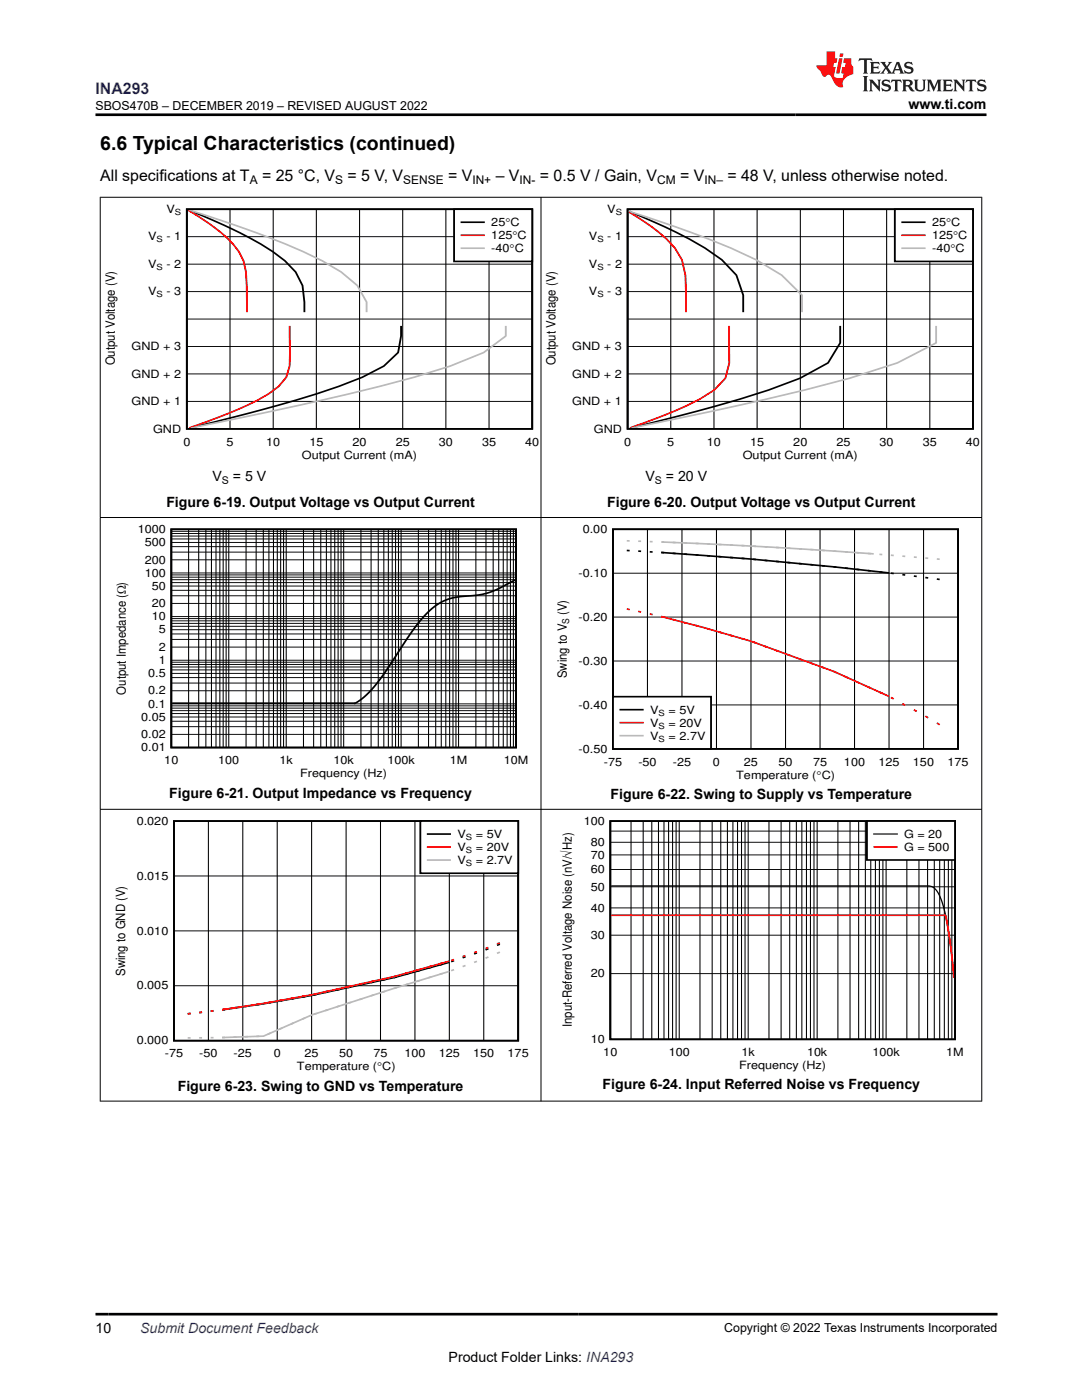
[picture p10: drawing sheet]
<svg xmlns="http://www.w3.org/2000/svg" width="216mm" height="279mm" viewBox="0 0 216 279" stroke-linecap="round" stroke-linejoin="round" font-family="sans-serif">
<path d="M37.3 41.8h68.9v43.8h-68.9zM37.7 41.9l3.1 1.3a94.9 94.9 0 0 1 13.6 7l2.4 1.9 2.2 2.2 1.4 2.7 .3 3.3v2M80 65v2.1l-.6 3.3-2.8 2.7-4.3 2.2a197.5 197.5 0 0 1-24.6 7.7l-9.8 2.4" fill="none" stroke="#000" stroke-width=".35"/>
<g fill="none" stroke="#000" stroke-width=".2">
<path d="M37.3 58.2h68.9M37.3 52.7h68.9M37.3 47.2h68.9M45.9 41.8v43.8M54.5 41.8v43.8M63.1 41.8v43.8M71.7 41.8v43.8M80.4 41.8v43.8M89 41.8v43.8M97.6 41.8v43.8M37.3 74.6h68.9M37.3 69.1h68.9"/>
<path d="M37.3 63.7h68.9M37.3 80.1h68.9"/>
</g>
<path d="M37.5 41.9l1.7 1.1a37.3 37.3 0 0 1 7.3 5.7 10.5 10.5 0 0 1 2.7 8.3l.1 5.3M57.8 65v8.1l-.7 2.2-1.5 1.8a36.6 36.6 0 0 1-9.8 5.3l-8.1 3" fill="none" stroke="#f00" stroke-width=".35"/>
<path d="M37.8 41.9l4.9 1.6a177.4 177.4 0 0 1 21.6 8.6l3.8 2.2 3.2 2.7 1.9 3.3v2M100.9 65v2.1l-4.4 3.3-6.7 2.7a312.4 312.4 0 0 1-30.1 7.8l-21.6 4.5" fill="none" stroke="#b8b8b8" stroke-width=".35"/>
<path d="M90.6 41.8h15.6v10.4h-15.6z" fill-rule="evenodd" fill="#fff"/>
<path d="M90.6 41.8h15.6v10.4h-15.6zM92.1 44.4h4.5M125.2 41.8h68.9v43.8h-68.9zM125.4 41.9l.4 .4 .9 .4a114.1 114.1 0 0 1 14 6.8l3.3 2.3 2.9 3.1 1.4 4v3.4M167.7 65v3.4l-2.5 4-5.6 3.1a192.6 192.6 0 0 1-23.7 7.4l-10 2.5" fill="none" stroke="#000" stroke-width=".35"/>
<path d="M92.1 46.9h4.5M125.4 42.1l.4 .4a48 48 0 0 1 7.2 5.2l1.7 1.8 1.4 2.3 .7 3.1 .1 7.4M145.5 65v7.4l-.8 3.1-2.2 2.3a52.6 52.6 0 0 1-11.6 5.7l-5.2 1.9" fill="none" stroke="#f00" stroke-width=".35"/>
<path d="M92.1 49.5h4.5M125.4 41.9l.5 .4 1.2 .4a257 257 0 0 1 18.7 6.8l5.1 2.3 5.1 3.1 4 4v3.4M186.8 65v3.4l-7.7 4-9.6 3.1a783 783 0 0 1-41.6 9.5l-1.9 .4" fill="none" stroke="#b8b8b8" stroke-width=".35"/>
<g fill="none" stroke="#000" stroke-width=".2">
<path d="M125.2 58.2h69M125.2 52.7h69M125.2 47.2h69M133.8 41.8v43.8M142.5 41.8v43.8M151.1 41.8v43.8M159.7 41.8v43.8M168.3 41.8v43.8M176.9 41.8v43.8M185.5 41.8v43.8M125.2 74.6h69M125.2 69.1h69"/>
<path d="M125.2 63.7h69M125.2 80.1h69"/>
</g>
<path d="M178.6 41.8h15.5v10.4h-15.5z" fill-rule="evenodd" fill="#fff"/>
<g fill="none" stroke="#000" stroke-width=".35">
<path d="M178.6 41.8h15.5v10.4h-15.5zM180 44.4h4.5M34.2 105.6h68.8v43.6h-68.8zM102.8 115.8l-3.6 1.8-1.7 .7-2 .4-3.6 .4-1.8 .3-1.8 .7-1.7 1-1.7 1.5-2.2 2.7-7.2 10.7-2 2.3-1.9 1.6a2.25 2.25 0 0 1-1.9 .4h-35.3M122.3 105.6h68.9v43.9h-68.9zM125.1 109.9h.5M127.4 110h.5M129.6 110.1l.6 .1M132.5 110.3h-.6a843 843 0 0 1 45.5 4M134.2 110.4l.6 .1M136.5 110.6h.6M138.8 110.7l.6 .1"/>
<path d="M141.1 110.9l.6 .1M143.4 111.1h.6M145.7 111.3h.6M148 111.4l.5 .1M150.3 111.6l.5 .1M152.6 111.8l.5 .1M154.9 112l.5 .1M157.1 112.3h.6M159.4 112.5h.6M161.7 112.7h.6M164 112.9l.6 .1M166.3 113.1l.6 .1"/>
<path d="M168.6 113.4h.6M170.9 113.6l.6 .1M173.2 113.9h.6M175.5 114.1l.6 .1M177.8 114.4l.5 .1M180.1 114.7l.5 .1M182.3 115h.6M184.6 115.3h.6M186.9 115.6h.6"/>
</g>
<g fill="none" stroke="#f00" stroke-width=".35">
<path d="M180 46.9h4.5M125.1 121.5l.5 .2M127.4 122l.5 .1M129.6 122.5l.6 .2M132.5 123.2l-.6-.2 8.3 2.2 9.6 2.8 16.6 6 11 5M134.2 123.6l.6 .2M136.5 124.2l.6 .2M138.8 124.8l.6 .2M141.1 125.4l.6 .2M143.4 126.1l.6 .2M145.7 126.8l.6 .1M148 127.4l.5 .2"/>
<path d="M150.3 128.1l.5 .2M152.6 129l.5 .2M154.9 129.8l.5 .2M157.1 130.6l.6 .2M159.4 131.5l.6 .2M161.7 132.3l.6 .2M164 133.1l.6 .2M166.3 134l.6 .2M168.6 135l.6 .3M170.9 136l.6 .3M173.2 137.1l.6 .2M175.5 138.1l.6 .3"/>
<path d="M177.8 139.2l.5 .3M180.1 140.4l.5 .3M182.3 141.7l.6 .3M184.6 142.9l.6 .4M186.9 144.3l.6 .3"/>
</g>
<g fill="none" stroke="#b8b8b8" stroke-width=".35">
<path d="M180 49.5h4.5M125.1 107.9h.5M127.4 108h.5M129.6 108.1h.6M131.9 108.2h.6M132.1 108.2l21.1 1 21.1 1.3M134.2 108.3h.6M136.5 108.3l.6 .1M138.8 108.4l.6 .1M141.1 108.6h.6M143.4 108.7h.6M145.7 108.8h.6"/>
<path d="M148 108.9h.5M150.3 109h.5M152.6 109.1l.5 .1M154.9 109.3h.5M157.1 109.4h.6M159.4 109.5l.6 .1M161.7 109.7h.6M164 109.8l.6 .1M166.3 110h.6M168.6 110.1l.6 .1M170.9 110.3h.6M173.2 110.5h.6"/>
<path d="M175.5 110.6l.6 .1M177.8 110.8l.5 .1M180.1 111h.5M182.3 111.2h.6M184.6 111.4h.6M186.9 111.6h.6"/>
</g>
<g fill="none" stroke="#000" stroke-width=".2">
<path d="M34.2 118.9h68.8M34.2 117.8h68.8M34.2 117h68.8M34.2 116.3h68.8M34.2 115.7h68.8M34.2 115.2h68.8M34.2 114.7h68.8M34.2 114.3h68.8M34.2 111.7h68.8M34.2 110.2h68.8M34.2 109.1h68.8M34.2 108.3h68.8"/>
<path d="M34.2 107.6h68.8M34.2 107h68.8M34.2 106.5h68.8M34.2 106h68.8M37.6 105.6v43.6M39.6 105.6v43.6M41.1 105.6v43.6M42.2 105.6v43.6M43.1 105.6v43.6M43.9 105.6v43.6M44.5 105.6v43.6M45.1 105.6v43.6"/>
<path d="M45.6 105.6v43.6M49.1 105.6v43.6M51.1 105.6v43.6M52.5 105.6v43.6M53.7 105.6v43.6M54.6 105.6v43.6M55.3 105.6v43.6M56 105.6v43.6M56.6 105.6v43.6M57.1 105.6v43.6M60.6 105.6v43.6M62.6 105.6v43.6"/>
<path d="M64 105.6v43.6M65.1 105.6v43.6M66 105.6v43.6M66.8 105.6v43.6M67.5 105.6v43.6M68 105.6v43.6M68.6 105.6v43.6M72 105.6v43.6M74 105.6v43.6M75.5 105.6v43.6M76.6 105.6v43.6M77.5 105.6v43.6"/>
<path d="M78.3 105.6v43.6M78.9 105.6v43.6M79.5 105.6v43.6M80 105.6v43.6M83.5 105.6v43.6M85.5 105.6v43.6M86.9 105.6v43.6M88.1 105.6v43.6M89 105.6v43.6M89.7 105.6v43.6M90.4 105.6v43.6M91 105.6v43.6"/>
<path d="M91.5 105.6v43.6M95 105.6v43.6M97 105.6v43.6M98.4 105.6v43.6M99.5 105.6v43.6M100.4 105.6v43.6M101.2 105.6v43.6M101.9 105.6v43.6M102.4 105.6v43.6M122.3 114.4h68.9M129.2 105.6v43.9M136.1 105.6v43.9"/>
<path d="M143 105.6v43.9M149.8 105.6v43.9M156.7 105.6v43.9M163.6 105.6v43.9M170.5 105.6v43.9M177.4 105.6v43.9M184.3 105.6v43.9M34.2 137.9h68.8M34.2 136.3h68.8M34.2 135.2h68.8M34.2 134.4h68.8M34.2 133.7h68.8"/>
<path d="M34.2 133.1h68.8M34.2 132.6h68.8M34.2 132.2h68.8M34.2 131.8h68.8M34.2 129.1h68.8M34.2 127.6h68.8M34.2 126.5h68.8M34.2 125.7h68.8M34.2 125h68.8M34.2 124.4h68.8M34.2 123.9h68.8M34.2 123.5h68.8"/>
<path d="M34.2 123.1h68.8M34.2 120.4h68.8M122.3 131.9h68.9M122.3 123.2h68.9M34.2 146.6h68.8M34.2 145h68.8M34.2 143.9h68.8M34.2 143.1h68.8M34.2 142.4h68.8M34.2 141.8h68.8M34.2 141.3h68.8M34.2 140.9h68.8"/>
<path d="M34.2 140.5h68.8M122.3 140.7h68.9"/>
</g>
<path d="M122.3 139h19.6v10.5h-19.6z" fill-rule="evenodd" fill="#fff"/>
<g fill="none" stroke="#000" stroke-width=".35">
<path d="M122.3 139h19.6v10.5h-19.6zM123.8 141.6h4.5M34.7 163.9h68.7v43.8h-68.7zM56.3 199.7l-.6 .1M58.6 199.3l-.6 .1M60.9 198.9l-.6 .1M63.2 198.4l-.6 .2M65.5 198l-.6 .1M67.7 197.5l-.5 .1M70 197l-.5 .1M72.3 196.5l-.6 .1M74.6 196l-.6 .1"/>
<path d="M76.9 195.5l-.6 .1M79.2 195l-.6 .1M81.5 194.3l-.6 .2M83.7 193.7l-.5 .1M86 193l-.5 .2M88.3 192.4l-.6 .2M89.7 192a303.7 303.7 0 0 1-45.4 9.5M90.6 191.7l-.6 .2M92.9 191l-.6 .1M95.2 190.2l-.6 .2M97.5 189.3l-.6 .3M99.7 188.4l-.5 .3"/>
<path d="M38 202.3h-.5M40.3 202l-.6 .1M42.6 201.8h-.6M44.9 201.5h-.6M47.2 201.1l-.6 .1M49.5 200.8l-.6 .1M51.7 200.5h-.5M54 200.1l-.5 .1"/>
</g>
<g fill="none" stroke="#f00" stroke-width=".35">
<path d="M123.8 144.2h4.5M54 200l-.5 .1M56.3 199.6l-.6 .1M58.6 199.2l-.6 .1M60.9 198.8l-.6 .1M63.2 198.3l-.6 .1M65.5 197.8l-.6 .1M67.7 197.3l-.5 .1M70 196.8l-.5 .1M72.3 196.3l-.6 .1M74.6 195.8l-.6 .1M76.9 195.3l-.6 .1"/>
<path d="M79.2 194.7l-.6 .2M81.5 194.1l-.6 .2M83.7 193.5l-.5 .1M86 192.8l-.5 .2M88.3 192.2l-.6 .1M89.7 191.8a309.8 309.8 0 0 1-45.4 9.7M90.6 191.5l-.6 .2M92.9 190.7l-.6 .2M95.2 189.9l-.6 .2M97.5 189.1l-.6 .2M99.7 188.2l-.5 .2M38 202.3h-.5"/>
<path d="M40.3 202l-.6 .1M42.6 201.7l-.6 .1M44.9 201.4l-.6 .1M47.2 201.1l-.6 .1M49.5 200.7l-.6 .1M51.7 200.4l-.5 .1"/>
</g>
<g fill="none" stroke="#b8b8b8" stroke-width=".35">
<path d="M123.8 146.8h4.5M72.3 199.3l-.6 .2M74.6 198.6l-.6 .1M76.9 197.8l-.6 .2M79.2 197.1l-.6 .2M81.5 196.4l-.6 .2M83.7 195.7l-.5 .2M86 195l-.5 .1M88.3 194.3l-.6 .1M89.7 193.9l-11 3.3-16.5 5.4-9.6 4.2-8.3 .3M90.6 193.5l-.6 .2M92.9 192.7l-.6 .2"/>
<path d="M95.2 191.9l-.6 .2M97.5 191l-.6 .2M99.7 190l-.5 .3M37.5 207.1h.5M39.7 207.1h.6M42 207.1h.6M44.9 207l-.6 .1M47.2 207h-.6M49.5 206.9h-.6M51.7 206.8h-.5M54 206.1l-.5 .3M56.3 205.1l-.6 .3"/>
<path d="M58.6 204.1l-.6 .3M60.9 203.1l-.6 .3M63.2 202.3l-.6 .1M65.5 201.5l-.6 .2M67.7 200.8l-.5 .2M70 200l-.5 .2"/>
</g>
<path d="M34.7 174.8h68.7M41.6 163.9v43.8M48.4 163.9v43.8M55.3 163.9v43.8M62.2 163.9v43.8M69.1 163.9v43.8M75.9 163.9v43.8M82.8 163.9v43.8M89.7 163.9v43.8M96.5 163.9v43.8M34.7 196.7h68.7M34.7 185.8h68.7" fill="none" stroke="#000" stroke-width=".2"/>
<path d="M83.9 163.9h19.5v10.4h-19.5z" fill-rule="evenodd" fill="#fff"/>
<path d="M83.9 163.9h19.5v10.4h-19.5zM85.4 166.5h4.4M121.8 163.9h68.8v43.5h-68.8z" fill="none" stroke="#000" stroke-width=".35"/>
<path d="M85.4 169h4.4M122 182.7h66.7l.9 5.5 .8 7" fill="none" stroke="#f00" stroke-width=".35"/>
<path d="M85.4 171.6h4.4" fill="none" stroke="#b8b8b8" stroke-width=".35"/>
<g fill="none" stroke="#000" stroke-width=".2">
<path d="M121.8 177h68.8M121.8 173.5h68.8M121.8 170.6h68.8M121.8 168.1h68.8M121.8 165.9h68.8M125.9 163.9v43.5M128.3 163.9v43.5M130.1 163.9v43.5M131.4 163.9v43.5M132.5 163.9v43.5M133.4 163.9v43.5M134.2 163.9v43.5"/>
<path d="M134.9 163.9v43.5M135.5 163.9v43.5M139.7 163.9v43.5M142.1 163.9v43.5M143.8 163.9v43.5M145.1 163.9v43.5M146.2 163.9v43.5M147.2 163.9v43.5M148 163.9v43.5M148.7 163.9v43.5M149.3 163.9v43.5M153.4 163.9v43.5"/>
<path d="M155.9 163.9v43.5M157.6 163.9v43.5M158.9 163.9v43.5M160 163.9v43.5M160.9 163.9v43.5M161.7 163.9v43.5M162.4 163.9v43.5M163.1 163.9v43.5M167.2 163.9v43.5M169.6 163.9v43.5M171.3 163.9v43.5M172.7 163.9v43.5"/>
<path d="M173.8 163.9v43.5M174.7 163.9v43.5M175.5 163.9v43.5M176.2 163.9v43.5M176.8 163.9v43.5M180.9 163.9v43.5M183.4 163.9v43.5M185.1 163.9v43.5M186.4 163.9v43.5M187.5 163.9v43.5M188.4 163.9v43.5M189.2 163.9v43.5"/>
<path d="M189.9 163.9v43.5M121.8 194.3h68.8M121.8 186.6h68.8M121.8 181.2h68.8"/>
</g>
<path d="M122 176.8l63.7 .1 .7 .3 .8 1.1 .6 1.3 .6 1.9 1.1 5.9 .9 7.8" fill="none" stroke="#000" stroke-width=".24"/>
<path d="M173 163.9h17.6v7.7h-17.6z" fill-rule="evenodd" fill="#fff"/>
<path d="M173 163.9h17.6v7.7h-17.6z" fill="none" stroke="#000" stroke-width=".35"/>
<path d="M174.4 166.4h4.6" fill="none" stroke="#000" stroke-width=".24"/>
<path d="M174.5 169h4.4" fill="none" stroke="#f00" stroke-width=".35"/>
<path d="M19.9 39.4h176.1M20 39.3v180.5M107.9 39.3v180.5M195.9 39.3v180.5M19.9 103.3h176.1M19.9 161.5h176.1M19.9 219.8h176.1" fill="none" stroke="#000" stroke-width=".2"/>
<path d="M171.5 11.6l-.2 .6 .5-.2h.6v.1v2.2l-.2 .4h1l-.2-.4v-2.2v-.1h.5l.5 .2-.1-.6zM173.6 12.4l.2 .3v1.6l-.2 .4h1.9l.1-.6a1.08 1.08 0 0 1-1.3 .2v-.7h.6l.4 .2v-.7l-.4 .2h-.6v-.5l.2-.2a1 1 0 0 1 1 .3l-.1-.5zM175.7 12.4l.9 1.1-1 1.2h.9l-.2-.2 .5-.8 .4 .8-.2 .2h1.6l-.2-.2 .2-.5h.9l.1 .5-.1 .2h.9l-.2-.4-.8-1.9h-.5l-.9 2.1-.9-1.1 .9-1h-.8l.2 .2-.4 .6-.4-.6 .2-.2zM179 12.8l.4 1h-.7zM180.7 12.5a.65 .65 0 0 0-.2 .7 .65 .65 0 0 0 .6 .5l.6 .1 .1 .3a.79 .79 0 0 1-.7 .4 .79 .79 0 0 1-.7-.5l.1 .7 .2-.1a.93 .93 0 0 0 1.1 0 .93 .93 0 0 0 .4-.9 1.46 1.46 0 0 0-1.2-.6l-.1-.3a1.09 1.09 0 0 1 1.2 .2l-.2-.6-.1 .1-.5-.2zM172.2 15.2l.2 .4v2.2l-.2 .4h1l-.2-.4v-2.2l.2-.4zM173.4 15.9l.2 .4v1.5l-.2 .4h.8l-.3-.4 .1-1.3 1.6 1.8v-2l.2-.4h-.7l.1 .2 .1 1.1-1.2-1.3zM176.2 16a.65 .65 0 0 0-.2 .8 .65 .65 0 0 0 .6 .4l.6 .2 .1 .2a.79 .79 0 0 1-.7 .4 .79 .79 0 0 1-.7-.5l.1 .7 .2-.1a.93 .93 0 0 0 1.1 .1 .93 .93 0 0 0 .4-1 1.46 1.46 0 0 0-1.2-.5l-.1-.4a1.09 1.09 0 0 1 1.2 .2l-.1-.6-.2 .1-.5-.1zM177.9 15.9l-.1 .6a.63 .63 0 0 1 .8-.3v1.6l-.3 .4h1l-.2-.4v-1.6a.66 .66 0 0 1 .8 .3l-.1-.6zM180 15.9l.2 .4v1.5l-.2 .4h1l-.2-.2-.1-.7h.5l.1 .2a.79 .79 0 0 0 1.2 .6l-1-.9a.61 .61 0 0 0 .6-.6 .61 .61 0 0 0-.5-.7zM180.8 16.2h.1a.47 .47 0 0 1 .5 .1 .47 .47 0 0 1 .1 .5l-.1 .1-.7 .1zM182.3 15.9l.2 .2a2.27 2.27 0 0 0 .4 2 1.04 1.04 0 0 0 1.7-.7v-1.3l.2-.2h-.8l.2 .4v1.1a.6 .6 0 0 1-.6 .6 .6 .6 0 0 1-.6-.6v-1.1l.3-.4zM184.9 15.9l.2 .4v1.5l-.2 .4h.8l-.3-.4v-1.4l.9 1.9 .9-1.9v1.4l-.3 .4h1l-.2-.4v-1.5l.2-.4h-.8l-.7 1.5-.6-1.5zM188.1 15.9l.2 .4v1.5l-.2 .4h1.9l.1-.6a1.09 1.09 0 0 1-1.3 .2v-.7h.6l.4 .2v-.6l-.4 .2h-.6v-.6l.2-.1a1.01 1.01 0 0 1 1 .3l-.1-.6zM190.2 15.9l.3 .4v1.5l-.3 .4h.8l-.2-.4v-1.3l1.6 1.8v-2l.2-.4h-.7l.2 .2v1.1l-1.2-1.3zM192.8 15.9l-.1 .6a.63 .63 0 0 1 .8-.3v1.6l-.3 .4h1l-.2-.4v-1.6a.66 .66 0 0 1 .8 .3l-.1-.6zM195.2 16a.65 .65 0 0 0-.2 .8 .65 .65 0 0 0 .6 .4l.6 .2 .2 .2a.79 .79 0 0 1-.7 .4 .79 .79 0 0 1-.7-.5l.1 .7 .2-.1a.93 .93 0 0 0 1 .1 .93 .93 0 0 0 .5-1 1.46 1.46 0 0 0-1.3-.5v-.4a1.09 1.09 0 0 1 1.2 .2l-.2-.6-.2 .1-.5-.1z" fill="#231f20"/>
<path d="M164.9 10.3v2.7h-2l.1 .4 .8 1a.95 .95 0 0 0 1 .9 .59 .59 0 0 1 .5-.4 .59 .59 0 0 1 .5 .3l.4 .8a1.59 1.59 0 0 0 2.1 1.4 1.61 1.61 0 0 1 1-2.3l1-.3-.1-1.5a1.59 1.59 0 0 1-.3-1.7h-1.5l-.2 .9h.6l-.2 .9h-.5l-.2 .9v.3l.4 .1-.1 .9h-.7a.73 .73 0 0 1-1-.7l.3-1.5h-.5l.1-.9h.5l.2-.9h-.5v-1.3zM167.4 11.6l-.6 3.1h.7l.6-3.1zM167.6 10.7l-.1 .6h.7l.1-.6z" fill="#ed1c24"/>
<path d="M19 22.9h177.8M19 262.3h180" fill="none" stroke="#000" stroke-width=".53"/>
<text font-size="3.9" x="20" y="29.9">6.6 Typical Characteristics (continued)</text>
<text font-size="3.2" fill="#00f" x="19" y="18.7">INA293</text>
<g font-size="3.2">
<text x="20" y="36.1">All specifications at T</text>
<text x="52.3" y="36.1">= 25 °C, V</text>
<text x="69.4" y="36.1">= 5 V, V</text>
<text x="89.4" y="36.1">= V</text>
<text x="98.9" y="36.1">– V</text>
<text x="107.7" y="36.1">= 0.5 V / Gain, V</text>
<text x="135.7" y="36.1">= V</text>
<text x="145.1" y="36.1">= 48 V, unless otherwise noted.</text>
</g>
<g font-size="2.8">
<text x="181.3" y="21.8">www.ti.com</text>
<text x="33.2" y="101.3">Figure 6-19. Output Voltage vs Output Current</text>
<text x="42.4" y="96.1">V</text>
<text x="46.5" y="96.1">= 5 V</text>
<text x="121.1" y="101.3">Figure 6-20. Output Voltage vs Output Current</text>
<text x="128.8" y="96.1">V</text>
<text x="132.9" y="96.1">= 20 V</text>
<text x="33.8" y="159.2">Figure 6-21. Output Impedance vs Frequency</text>
<text x="121.8" y="159.5">Figure 6-22. Swing to Supply vs Temperature</text>
<text x="35.5" y="217.8">Figure 6-23. Swing to GND vs Temperature</text>
<text x="120.2" y="217.4">Figure 6-24. Input Referred Noise vs Frequency</text>
<text x="19" y="266.1">10</text>
<text x="89.5" y="271.7">Product Folder Links: INA293</text>
</g>
<text font-size="2.8" fill="#00f" x="28" y="266.1">Submit Document Feedback</text>
<g font-size="2.5">
<text x="19" y="21.9">SBOS470B – DECEMBER 2019 – REVISED AUGUST 2022</text>
<text x="22.9" y="72.9" transform="rotate(-90 22.9 72.9)">Output Voltage (V)</text>
<text x="110.8" y="72.9" transform="rotate(-90 110.8 72.9)">Output Voltage (V)</text>
<text x="113.1" y="135.4" transform="rotate(-90 113.1 135.4)">Swing to V (V)</text>
<text x="25.1" y="138.6" transform="rotate(-90 25.1 138.6)">Output Impedance (:)</text>
<text x="25" y="194.8" transform="rotate(-90 25 194.8)">Swing to GND (V)</text>
<text x="114.1" y="205" transform="rotate(-90 114.1 205)">Input-Referred Voltage Noise (nV/óHz)</text>
<text x="144.5" y="265.8">Copyright © 2022 Texas Instruments Incorporated</text>
</g>
<g font-size="2.4">
<text x="49.8" y="36.7">A</text>
<text x="66.9" y="36.7">S</text>
<text x="80.4" y="36.7">SENSE</text>
<text x="94.3" y="36.7">IN+</text>
<text x="103.7" y="36.7">IN-</text>
<text x="131.1" y="36.7">CM</text>
<text x="140.6" y="36.7">IN–</text>
</g>
<g font-size="2.3">
<text x="29.6" y="48">V</text>
<text x="33.2" y="48">- 1</text>
<text x="33.2" y="42.5">V</text>
<text x="98" y="45.2">25qC</text>
<text x="98" y="47.8">125qC</text>
<text x="117.5" y="48">V</text>
<text x="121.2" y="48">- 1</text>
<text x="121.2" y="42.5">V</text>
<text x="186" y="45.2">25qC</text>
<text x="186" y="47.8">125qC</text>
<text x="29.6" y="53.5">V</text>
<text x="33.2" y="53.5">- 2</text>
<text x="98" y="50.3">-40qC</text>
<text x="117.5" y="53.5">V</text>
<text x="121.2" y="53.5">- 2</text>
<text x="186" y="50.3">-40qC</text>
<text x="29.6" y="58.9">V</text>
<text x="33.2" y="58.9">- 3</text>
<text x="117.5" y="58.9">V</text>
<text x="121.2" y="58.9">- 3</text>
<text x="26.2" y="69.9">GND + 3</text>
<text x="114.2" y="69.9">GND + 3</text>
<text x="26.2" y="75.4">GND + 2</text>
<text x="114.2" y="75.4">GND + 2</text>
<text x="26.2" y="80.9">GND + 1</text>
<text x="114.2" y="80.9">GND + 1</text>
<text x="30.5" y="86.3">GND</text>
<text x="36.6" y="88.9">0</text>
<text x="45.2" y="88.9">5</text>
<text x="53.1" y="88.9">10</text>
<text x="61.7" y="88.9">15</text>
<text x="70.3" y="88.9">20</text>
<text x="79" y="88.9">25</text>
<text x="87.6" y="88.9">30</text>
<text x="96.2" y="88.9">35</text>
<text x="104.8" y="88.9">40</text>
<text x="118.5" y="86.3">GND</text>
<text x="124.5" y="88.9">0</text>
<text x="133.2" y="88.9">5</text>
<text x="141.1" y="88.9">10</text>
<text x="149.7" y="88.9">15</text>
<text x="158.3" y="88.9">20</text>
<text x="166.9" y="88.9">25</text>
<text x="175.5" y="88.9">30</text>
<text x="184.1" y="88.9">35</text>
<text x="192.7" y="88.9">40</text>
<text x="60.3" y="91.5">Output Current (mA)</text>
<text x="148.2" y="91.5">Output Current (mA)</text>
<text x="27.5" y="106.4">1000</text>
<text x="116.3" y="106.4">0.00</text>
<text x="28.9" y="112.5">200</text>
<text x="28.9" y="109">500</text>
<text x="28.9" y="115.1">100</text>
<text x="30.3" y="117.7">50</text>
<text x="115.4" y="115.1">-0.10</text>
<text x="30.3" y="123.8">10</text>
<text x="30.3" y="121.2">20</text>
<text x="115.4" y="123.9">-0.20</text>
<text x="31.7" y="129.9">2</text>
<text x="31.7" y="126.4">5</text>
<text x="29.6" y="135.1">0.5</text>
<text x="31.7" y="132.5">1</text>
<text x="115.4" y="132.7">-0.30</text>
<text x="28.2" y="143.8">0.05</text>
<text x="29.6" y="141.2">0.1</text>
<text x="29.6" y="138.6">0.2</text>
<text x="115.4" y="141.4">-0.40</text>
<text x="129.7" y="142.4">V</text>
<text x="133.4" y="142.4">= 5V</text>
<text x="28.2" y="149.9">0.01</text>
<text x="28.2" y="147.3">0.02</text>
<text x="129.7" y="145">V</text>
<text x="129.7" y="147.6">V</text>
<text x="133.4" y="145">= 20V</text>
<text x="133.4" y="147.6">= 2.7V</text>
<text x="32.8" y="152.5">10</text>
<text x="43.6" y="152.5">100</text>
<text x="55.8" y="152.5">1k</text>
<text x="59.9" y="155.1">Frequency (Hz)</text>
<text x="66.6" y="152.5">10k</text>
<text x="77.3" y="152.5">100k</text>
<text x="89.8" y="152.5">1M</text>
<text x="100.5" y="152.5">10M</text>
<text x="115.4" y="150.2">-0.50</text>
<text x="120.5" y="152.8">-75</text>
<text x="127.4" y="152.8">-50</text>
<text x="134.3" y="152.8">-25</text>
<text x="142.3" y="152.8">0</text>
<text x="146.9" y="155.4">Temperature (qC)</text>
<text x="148.4" y="152.8">25</text>
<text x="155.3" y="152.8">50</text>
<text x="162.2" y="152.8">75</text>
<text x="168.4" y="152.8">100</text>
<text x="175.3" y="152.8">125</text>
<text x="182.2" y="152.8">150</text>
<text x="189.1" y="152.8">175</text>
<text x="27.3" y="164.6">0.020</text>
<text x="91.3" y="167.3">V</text>
<text x="94.9" y="167.3">= 5V</text>
<text x="116.5" y="164.6">100</text>
<text x="180.4" y="167.2">G = 20</text>
<text x="91.3" y="169.9">V</text>
<text x="91.3" y="172.5">V</text>
<text x="94.9" y="169.9">= 20V</text>
<text x="94.9" y="172.5">= 2.7V</text>
<text x="117.9" y="171.4">70</text>
<text x="117.9" y="168.8">80</text>
<text x="180.4" y="169.8">G = 500</text>
<text x="27.3" y="175.6">0.015</text>
<text x="117.9" y="177.7">50</text>
<text x="117.9" y="174.3">60</text>
<text x="117.9" y="181.9">40</text>
<text x="27.3" y="186.5">0.010</text>
<text x="117.9" y="187.4">30</text>
<text x="27.3" y="197.5">0.005</text>
<text x="117.9" y="195">20</text>
<text x="27.3" y="208.4">0.000</text>
<text x="117.9" y="208.2">10</text>
<text x="32.9" y="211">-75</text>
<text x="39.8" y="211">-50</text>
<text x="46.6" y="211">-25</text>
<text x="54.6" y="211">0</text>
<text x="59.2" y="213.6">Temperature (qC)</text>
<text x="60.8" y="211">25</text>
<text x="67.7" y="211">50</text>
<text x="74.5" y="211">75</text>
<text x="80.7" y="211">100</text>
<text x="87.6" y="211">125</text>
<text x="94.4" y="211">150</text>
<text x="101.3" y="211">175</text>
<text x="120.4" y="210.7">10</text>
<text x="133.4" y="210.7">100</text>
<text x="147.5" y="213.3">Frequency (Hz)</text>
<text x="148" y="210.7">1k</text>
<text x="161" y="210.7">10k</text>
<text x="174.1" y="210.7">100k</text>
<text x="188.8" y="210.7">1M</text>
</g>
<g font-size="2.1">
<text x="44.3" y="96.6">S</text>
<text x="130.7" y="96.6">S</text>
</g>
<text font-size="1.9" x="113.5" y="124.5" transform="rotate(-90 113.5 124.5)">S</text>
<g font-size="1.7">
<text x="34.9" y="42.9">S</text>
<text x="122.9" y="42.9">S</text>
<text x="31.3" y="48.4">S</text>
<text x="31.3" y="53.8">S</text>
<text x="119.2" y="48.4">S</text>
<text x="119.2" y="53.8">S</text>
<text x="31.3" y="59.3">S</text>
<text x="119.2" y="59.3">S</text>
<text x="131.4" y="142.8">S</text>
<text x="131.4" y="145.4">S</text>
<text x="131.4" y="148">S</text>
<text x="93" y="167.6">S</text>
<text x="93" y="170.2">S</text>
<text x="93" y="172.8">S</text>
</g>
</svg>
